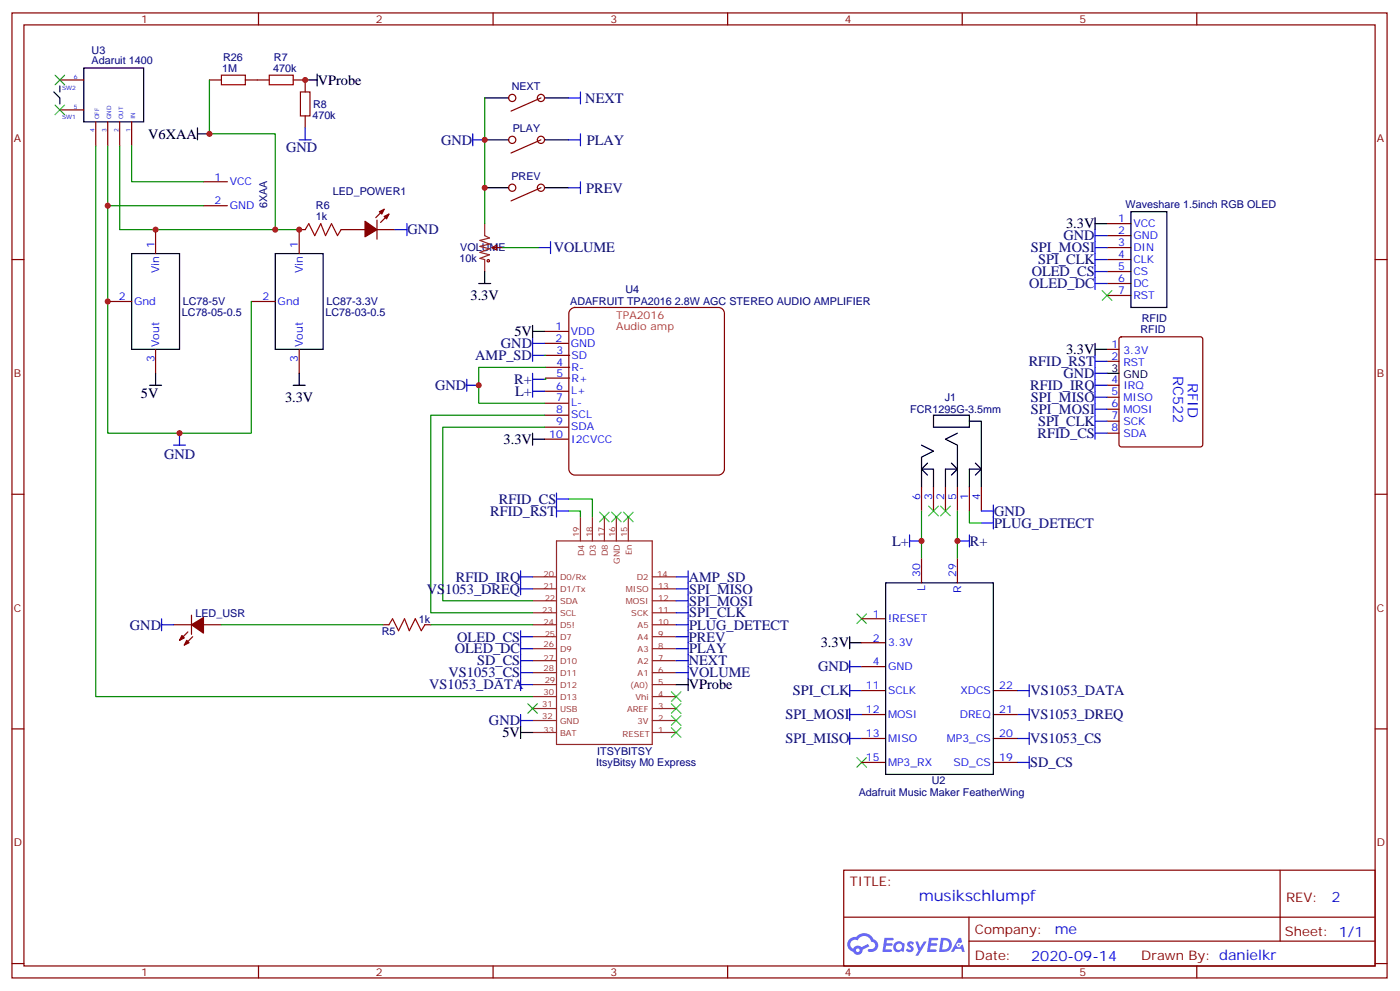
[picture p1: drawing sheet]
<svg xmlns="http://www.w3.org/2000/svg" width="413mm" height="292mm" viewBox="0 0 413 292" stroke-linecap="round" stroke-linejoin="round" font-family="sans-serif">
<g fill="none" stroke="#870000" stroke-width=".35">
<path d="M3.5 3.8h405.4v284.3h-405.4zM7.1 7.3h398.2v277.3h-398.2zM76.2 3.8v3.5M145.3 3.8v3.5M214.5 3.8v3.5M283.6 3.8v3.5M352.8 3.8v3.5M3.5 76.5h3.6M405.3 76.5h3.6M3.5 145.6h3.6M405.3 145.6h3.6M3.5 214.8h3.6"/>
<path d="M405.3 214.8h3.6M248.7 256.4h156.6v28.2h-156.6zM377.3 256.4v20.9M248.7 270.2h156.5M285.6 277.3h119.6M285.6 270.2v14.2M3.5 283.9h3.6M76.2 284.6v3.5M145.3 284.6v3.5M214.5 284.6v3.5M283.6 284.6v3.5M352.8 284.6v3.5"/>
<path d="M405.3 283.9h3.6"/>
</g>
<g fill="#5487ff">
<path d="M267.7 277.6a1.22 1.22 0 0 1 1.7 .2l-.4 .6a.47 .47 0 0 0-.3-.4 .47 .47 0 0 0-.5 .2l.1 .2a1.14 1.14 0 0 1 .8 1.8 1.14 1.14 0 0 1-1.9 0l-.2-.2 .5-.6 .7 .5a.29 .29 0 0 0 .3-.3 .29 .29 0 0 0-.2-.3 1.04 1.04 0 0 1-.6-1.7z"/>
<path d="M260.7 276.3h2.4l.3 .2-.2 .5-1.8 .1-.1 .8h1.5l.3 .4-.3 .4h-1.6l-.2 1.1h1.7l.2 .3-.2 .3-2.6 .1z"/>
<path d="M273.8 276.3h2.4l.3 .2-.1 .5-1.8 .1-.2 .8h1.6l.3 .4-.4 .4h-1.6l-.1 1.1h1.7l.2 .3-.2 .3-2.6 .1z"/>
<path d="M282.6 276.3h.7l.3 1.3-.6 .3a.69 .69 0 0 0-1 .3 .69 .69 0 0 0 .4 .9 .69 .69 0 0 0 .9-.6l.5-.2 .6 2.2h-.8l-.2-.9h-1.8l-.5 .9h-.8z"/>
<path d="M269.8 277.4h.8l.6 1.8 1.1-1.8h.9l-2.6 4.2h-.8l.9-1.5z"/>
<path d="M277.4 276.3l-.6 4.2h1.3a2.11 2.11 0 0 0 2.5-2.1 2.11 2.11 0 0 0-2.5-2.1zM278.1 277.1a1.39 1.39 0 0 1 1.7 1.4 1.39 1.39 0 0 1-1.8 1.3h-.3z"/>
<path d="M263.7 277.9a1.54 1.54 0 0 0-.1 2.2 1.54 1.54 0 0 0 2.2 .1l.6 .3 .3-2.3-.2-.3h-.4a1.49 1.49 0 0 0-2.4 0zM264 278.9a.94 .94 0 0 1 1.8 0 .94 .94 0 0 1-1.8 0z"/>
<path d="M250.4 276.7a2.18 2.18 0 0 0 1.1 3.7 1.44 1.44 0 0 0 1.6 .9 1.44 1.44 0 0 0 1.2-1.4l2-1.1-.5-.7-1.9 1a1.47 1.47 0 0 0-2.4 .4 1.39 1.39 0 0 1-.7-1.9 1.39 1.39 0 0 1 2-.5 2.12 2.12 0 0 1 2.2-1.3 2.12 2.12 0 0 1 1.9 1.7 1.14 1.14 0 0 1 1.1 1.4 1.14 1.14 0 0 1-1.7 .7 .43 .43 0 0 0-.5 .4 .43 .43 0 0 0 .4 .5 1.98 1.98 0 0 0 2.5-1.2 1.98 1.98 0 0 0-1.2-2.6 3.1 3.1 0 0 0-5.3-.6l-.9 .1zM252.3 280a.55 .55 0 0 1 1.1 0 .55 .55 0 0 1-1.1 0z"/>
<circle cx="282.6" cy="278.4" r=".26"/>
</g>
<g fill="none" stroke="#000" stroke-width=".35">
<path d="M15.9 27.1l1.7 1.8v1.7M17.6 25.3v1.8M24.7 20h17.6v15.9h-17.6zM58.2 39.4h3.5M58.2 37.7v3.5M90 23.6h3.5M93.5 21.8v3.5M142.9 28.9h7M160.5 28.9h7.1M142.9 41.2h7M142.9 55.3h7M160.5 41.2h7.1"/>
<path d="M160.5 55.3h7.1M38.8 74.7h14.1v28.2h-14.1zM81.1 74.7h14.1v28.2h-14.1zM322.8 65.9h3.5M322.8 64.1v3.6M333.4 62.4h10.6v28.2h-10.6zM141.1 83.5h3.5M142.9 80v3.5M157 95.9v3.5M157 97.6h3.5M44.1 113.5h3.5M45.9 110v3.5"/>
<path d="M86.4 113.5h3.6M88.2 110v3.5M322.8 101.2v3.5M322.8 102.9h3.5M326.3 110h3.5M157 129.4h3.5M157 127.6v3.6M271.6 131.2l3.6 1.7-3.6 1.8v8.8M273.4 140l-1.8-1.8h3.6v5.3M273.4 136.5l-1.8 1.7M275.2 122.3h10.6v3.6h-10.6zM280.5 136.5l1.7 1.7"/>
<path d="M282.2 127.6l-3.5 1.8 3.5 1.8v12.3M282.2 138.2h-3.5v5.3M282.2 138.2l-1.7 1.8M285.8 124.1h3.5v19.4M287.5 136.5l1.8 1.7M289.3 138.2h-3.5v5.3M289.3 138.2l-1.8 1.8M261.1 171.7h31.7v56.5h-31.7zM202.8 200v3.5M250.5 189.4h3.5M250.5 187.6v3.5M153.5 215.8h3.5"/>
<path d="M153.5 214.1v3.5M199.3 201.7h3.5"/>
</g>
<g fill="none" stroke="#870000" stroke-width=".35">
<path d="M17.6 32.4h7.1M17.6 23.6h7.1M28.2 35.9v7.1M31.7 35.9v7.1M35.3 35.9v7.1M38.8 35.9v7.1M61.7 23.6h3.6M72.3 23.6h7.1M86.4 23.6h3.6v3.5M90 34.1v3.6M159.5 28.9l-8.9 3.8M60 53.6h7"/>
<path d="M159.5 41.2l-8.9 3.9M159.5 55.3l-8.9 3.9M45.9 67.7v7M60 60.6h7M90 67.7h-1.8v7M100.5 67.7h7.1M111.1 67.7h5.3M111.1 64.8v5.7M113.2 61.7l-2.4 2.4M114.7 63.1l-2.5 2.4M145 73l1.4-.8v1.5zM145 73h3.2"/>
<path d="M326.3 76.5h7.1M326.3 73h7.1M326.3 69.4h7.1M326.3 65.9h7.1M31.7 88.8h7.1M74.1 88.8h7M160.5 97.6h7.1M168.3 91.1l1.1-.5h42.4a1.76 1.76 0 0 1 1.7 1.8v45.8a1.89 1.89 0 0 1-1.7 1.8h-42.4a1.89 1.89 0 0 1-1.7-1.8v-45.8zM326.3 87.1h7.1M326.3 83.5h7.1M326.3 80h7.1M330.1 99.4l.5-.2h23.2l.5 .2 .2 .5v31.1l-.2 .5-.5 .2h-23.2l-.5-.2-.3-.5v-31.1z"/>
<path d="M45.9 102.9v7.1M88.2 102.9v7.1M160.5 101.2h7.1M160.5 115.3h7.1M160.5 118.8h7.1M160.9 104.7h7M160.9 108.2h7M160.9 111.4h7M326.3 102.9h3.5M326.3 106.5h3.5M326.3 113.5h3.5M326.3 117.1h3.5"/>
<path d="M160.5 122.3h7.1M160.5 125.9h7.1M160.5 129.4h7.1M326.3 120.6h3.5M326.3 124.1h3.5M326.3 127.6h3.5M271.6 143.5v7.1M275.2 143.5v7.1M278.7 143.5v7.1M282.2 143.5v7.1M285.8 143.5v7.1M289.3 143.5v7.1"/>
<path d="M271.6 164.7v7M282.2 164.7v7M51.2 184.1h5.2M55.4 186.2l-2.5 2.5M56.4 181.3v5.6M56.8 187.6l-2.5 2.5M60 184.1h5.3M112.9 184.1h1.8M125.2 184.1h1.8M254 182.3h7.1M254 189.4h7.1M254 196.4h7.1"/>
<path d="M254 203.5h7.1M254 217.6h7.1M254 210.5h7.1M292.8 203.5h7.1M292.8 217.6h7.1M292.8 210.5h7.1M254 224.6h7.1M292.8 224.6h7.1"/>
<circle cx="151" cy="28.9" r="1.06"/>
<circle cx="159.5" cy="28.9" r="1.06"/>
<circle cx="151" cy="55.3" r="1.06"/>
<circle cx="151" cy="41.2" r="1.06"/>
<circle cx="159.5" cy="55.3" r="1.06"/>
<circle cx="159.5" cy="41.2" r="1.06"/>
</g>
<g fill="none" stroke="#a10000" stroke-width=".35">
<path d="M65.3 22.2h7v2.8h-7zM79.4 22.2h7v2.8h-7zM88.5 27.1h2.9v7h-2.9zM90 67.7l1-1.8 1.8 3.5 1.7-3.5 1.5 3.5 1.7-3.5 1.8 3.5 1-1.7M114.7 184.1l1-1.8 1.8 3.5 1.7-3.5 1.4 3.5 1.8-3.5 1.8 3.5 1-1.7"/>
<circle cx="143.9" cy="76.8" r=".35"/>
</g>
<g fill="none" stroke="#00f" stroke-width=".35">
<path d="M90 37.7v3.5M139.3 39.4v3.6M167.6 28.9h3.5M171.1 27.1v3.5M171.1 39.4v3.6M88.2 41.2h3.5M139.3 41.2h3.6M167.6 41.2h3.5M167.6 55.3h3.5M171.1 53.6v3.5M116.4 67.7h3.5M119.9 65.9v3.5"/>
<path d="M158.7 73h3.6M162.3 71.2v3.5M322.8 69.4h3.5M322.8 67.7v17.6M322.8 76.5h3.5M322.8 73h3.5M157 99.4v7.1M322.8 83.5h3.5M322.8 80h3.5M137.6 113.5h3.5M137.6 111.8v3.5M157 101.2h3.5"/>
<path d="M157 110v7.1M157 115.3h3.5M157 111.8h3.5M157 104.7h3.5M322.8 104.7v24.7M322.8 110h3.5M322.8 117.1h3.5M322.8 113.5h3.5M322.8 106.5h3.5M51.2 131.2h3.5M52.9 127.6v3.6M322.8 127.6h3.5"/>
<path d="M322.8 124.1h3.5M322.8 120.6h3.5M164 150.6h3.6M164 147h3.6M164 145.3v7M268.1 159.4h3.5M268.1 157.6v3.5M282.2 159.4h3.6M285.8 157.6v3.5M289.3 150.6h3.5M289.3 154.1h3.5M292.8 148.8v7.1"/>
<path d="M153.5 173.5h3.5M153.5 168.2v7.1M153.5 170h3.5M199.3 173.5h3.5M199.3 177h3.5M199.3 170h3.5M202.8 168.2v31.8M47.6 184.1h3.6M47.6 182.3v3.5M153.5 185.8v17.7M153.5 194.7h3.5M153.5 191.1h3.5"/>
<path d="M153.5 187.6h3.5M153.5 198.2h3.5M199.3 180.6h3.5M199.3 184.1h3.5M199.3 194.7h3.5M199.3 191.1h3.5M199.3 187.6h3.5M199.3 198.2h3.5M250.5 196.4h3.5M250.5 194.7v3.5M153.5 212.3h3.5M153.5 210.5v3.6"/>
<path d="M153.5 201.7h3.5M250.5 201.7v3.5M250.5 208.8v3.5M250.5 215.8v3.6M250.5 203.5h3.5M250.5 217.6h3.5M250.5 210.5h3.5M299.9 203.5h3.5M299.9 217.6h3.5M299.9 210.5h3.5M303.4 201.7v3.5M303.4 208.8v3.5"/>
<path d="M303.4 215.8v3.6M299.9 224.6h3.5M303.4 222.9v3.5"/>
</g>
<g fill="none" stroke="#008700" stroke-width=".35">
<path d="M61.7 23.6v15.8h19.4v28.3M142.9 28.9v37M28.2 43v162.2h128.8M31.7 43v17.6h28.3M35.3 43v24.7h52.9M38.8 43v10.6h21.2M31.7 60.6v67h42.4v-38.8M148.2 73h10.5M160.5 104.7h.4M160.9 108.2h-19.8v10.6h19.4M160.9 111.4v.4h-.4M160.5 125.9h-30v51.1h26.5"/>
<path d="M160.5 122.3h-33.5v58.3h30M167.6 150.6h3.5v1.7M167.6 147h7v5.3M271.6 150.6v14.1M282.2 150.6v14.1M285.8 150.6v3.5h3.5M65.3 184.1h47.6M127 184.1h30"/>
</g>
<g fill="none" stroke="#8c2424" stroke-width=".35">
<path d="M142.9 65.9v3.5l1.4 .7-2.8 .7 2.8 1.1-2.8 .7 2.8 .7-2.8 1.1 2.8 .7-2.8 1 1.4 .4v3.5M164 159.4h28.3v60h-28.3zM171.1 152.3v7.1M174.6 152.3v7.1M178.2 152.3v7.1M181.7 152.3v7.1M185.2 152.3v7.1M157 177h7M157 173.5h7M157 170h7M192.3 177h7M192.3 173.5h7"/>
<path d="M192.3 170h7M157 198.2h7M157 194.7h7M157 191.1h7M157 187.6h7M157 184.1h7M157 180.6h7M192.3 198.2h7M192.3 194.7h7M192.3 191.1h7M192.3 187.6h7M192.3 184.1h7"/>
<path d="M192.3 180.6h7M157 201.7h7M157 205.2h7M157 208.8h7M157 212.3h7M157 215.8h7M192.3 201.7h7M192.3 205.2h7M192.3 208.8h7M192.3 212.3h7M192.3 215.8h7"/>
</g>
<g fill="#870000" stroke="#870000" stroke-width=".35">
<path d="M53.6 187.3l.7 .7-1.4 .7z"/>
<path d="M55 188.7l.7 .7-1.4 .7z"/>
<path d="M56.4 184.1l3.6-2.1v4.5z"/>
<path d="M113.2 63.8l1.5-.7-.8 1.4z"/>
<path d="M111.8 62.4l1.4-.7-.7 1.4z"/>
<path d="M107.6 65.2l3.5 2.5-3.5 2.1z"/>
</g>
<g fill="none" stroke="#3c3" stroke-width=".35">
<path d="M16.2 22.2l2.8 2.8M16.2 31l2.8 2.8M19 22.2l-2.8 2.8M19 31l-2.8 2.8M324.9 85.7l2.8 2.8M327.7 85.7l-2.8 2.8M176.7 150.9l2.9 2.8M179.6 150.9l-2.9 2.8M180.3 150.9l2.8 2.8M183.1 150.9l-2.8 2.8M183.8 150.9l2.8 2.8M186.6 150.9l-2.8 2.8"/>
<path d="M273.8 149.2l2.8 2.8M276.6 149.2l-2.8 2.8M277.3 149.2l2.8 2.8M280.1 149.2l-2.8 2.8M252.6 180.9l2.8 2.8M255.4 180.9l-2.8 2.8M155.6 207.4l2.8 2.8M158.4 207.4l-2.8 2.8M197.9 214.4l2.8 2.8M197.9 210.9l2.8 2.8M197.9 207.4l2.8 2.8M197.9 203.8l2.8 2.9"/>
<path d="M200.7 214.4l-2.8 2.8M200.7 210.9l-2.8 2.8M200.7 207.4l-2.8 2.8M200.7 203.8l-2.8 2.9M252.6 223.2l2.8 2.9M255.4 223.2l-2.8 2.9"/>
</g>
<g fill="#c00">
<circle cx="61.7" cy="39.4" r=".88"/>
<circle cx="52.9" cy="127.6" r=".88"/>
<circle cx="141.1" cy="113.5" r=".88"/>
<circle cx="282.2" cy="159.4" r=".88"/>
<circle cx="271.6" cy="159.4" r=".88"/>
<circle cx="142.9" cy="41.2" r=".88"/>
<circle cx="90" cy="23.6" r=".88"/>
<circle cx="31.8" cy="60.6" r=".88"/>
<circle cx="31.8" cy="88.8" r=".88"/>
<circle cx="45.9" cy="67.7" r=".88"/>
<circle cx="142.9" cy="55.3" r=".88"/>
<circle cx="88.2" cy="67.7" r=".88"/>
<circle cx="81.1" cy="67.7" r=".88"/>
</g>
<text font-size="4.6" fill="#00f" x="270.8" y="265.4">musikschlumpf</text>
<g font-size="4.2">
<text x="93.7" y="25">VProbe</text>
<text x="43.7" y="40.9">V6XAA</text>
<text x="314.3" y="67.3">3.3V</text>
<text x="138.7" y="88.5">3.3V</text>
<text x="151.6" y="99.1">5V</text>
<text x="314.3" y="104.4">3.3V</text>
<text x="41.5" y="117.4">5V</text>
<text x="84" y="118.4">3.3V</text>
<text x="148.5" y="130.8">3.3V</text>
<text x="241.9" y="190.8">3.3V</text>
<text x="203" y="203.1">VProbe</text>
<text x="148.1" y="217.3">5V</text>
</g>
<g font-size="4.2" fill="#000080">
<text x="172.5" y="30.3">NEXT</text>
<text x="84.3" y="44.7">GND</text>
<text x="130" y="42.6">GND</text>
<text x="172.9" y="42.6">PLAY</text>
<text x="172.8" y="56.7">PREV</text>
<text x="120.1" y="69.1">GND</text>
<text x="313.5" y="70.8">GND</text>
<text x="163.2" y="74.3">VOLUME</text>
<text x="303.9" y="74.4">SPI_MOSI</text>
<text x="306" y="77.9">SPI_CLK</text>
<text x="304.1" y="81.4">OLED_CS</text>
<text x="303.4" y="84.9">OLED_DC</text>
<text x="140.1" y="106.1">AMP_SD</text>
<text x="147.7" y="102.6">GND</text>
<text x="303.2" y="107.9">RFID_RST</text>
<text x="151.6" y="113.1">R+</text>
<text x="313.5" y="111.4">GND</text>
<text x="128.3" y="114.9">GND</text>
<text x="151.9" y="116.7">L+</text>
<text x="303.7" y="114.9">RFID_IRQ</text>
<text x="303.9" y="118.5">SPI_MISO</text>
<text x="303.9" y="122">SPI_MOSI</text>
<text x="306" y="125.5">SPI_CLK</text>
<text x="305.8" y="129">RFID_CS</text>
<text x="48.4" y="135.1">GND</text>
<text x="147.1" y="148.4">RFID_CS</text>
<text x="144.5" y="152">RFID_RST</text>
<text x="293" y="152">GND</text>
<text x="293.1" y="155.5">PLUG_DETECT</text>
<text x="263" y="160.8">L+</text>
<text x="285.9" y="160.8">R+</text>
<text x="134.4" y="171.4">RFID_IRQ</text>
<text x="203" y="171.4">AMP_SD</text>
<text x="125.8" y="174.9">VS1053_DREQ</text>
<text x="203.1" y="174.9">SPI_MISO</text>
<text x="203.1" y="178.4">SPI_MOSI</text>
<text x="38.3" y="185.5">GND</text>
<text x="203.1" y="185.5">PLUG_DETECT</text>
<text x="203.1" y="181.9">SPI_CLK</text>
<text x="134.8" y="189">OLED_CS</text>
<text x="203.1" y="189">PREV</text>
<text x="134.1" y="192.5">OLED_DC</text>
<text x="140.7" y="196.1">SD_CS</text>
<text x="203.1" y="196.1">NEXT</text>
<text x="203.2" y="192.5">PLAY</text>
<text x="241.2" y="197.8">GND</text>
<text x="126.5" y="203.1">VS1053_DATA</text>
<text x="132.2" y="199.6">VS1053_CS</text>
<text x="203.1" y="199.6">VOLUME</text>
<text x="233.7" y="204.9">SPI_CLK</text>
<text x="303.8" y="204.9">VS1053_DATA</text>
<text x="144.1" y="213.7">GND</text>
<text x="231.6" y="211.9">SPI_MOSI</text>
<text x="303.7" y="211.9">VS1053_DREQ</text>
<text x="231.6" y="219">SPI_MISO</text>
<text x="303.7" y="219">VS1053_CS</text>
<text x="303.7" y="226.1">SD_CS</text>
</g>
<g font-size="4.2" fill="#00f">
<text x="345.8" y="110.8" transform="rotate(90 345.8 110.8)">RC522</text>
<text x="350.1" y="112.8" transform="rotate(90 350.1 112.8)">RFID</text>
<text x="392.5" y="265.7">2</text>
<text x="310.9" y="275.2">me</text>
<text x="304" y="283">2020-09-14</text>
</g>
<g font-size="3.9" fill="#800">
<text x="250.5" y="261">TITLE:</text>
<text x="379.1" y="265.7">REV:</text>
<text x="287.4" y="275.2">Company:</text>
<text x="378.7" y="275.8">Sheet: 1/1</text>
<text x="287.4" y="282.9">Date:</text>
<text x="336.4" y="282.9">Drawn By: danielkr</text>
</g>
<g font-size="3.2" fill="#800">
<text x="41.6" y="6.8">1</text>
<text x="110.8" y="6.8">2</text>
<text x="179.9" y="6.8">3</text>
<text x="249.1" y="6.8">4</text>
<text x="318.2" y="6.8">5</text>
<text x="4.1" y="41.9">A</text>
<text x="405.9" y="41.9">A</text>
<text x="4.1" y="111.1">B</text>
<text x="405.9" y="111.1">B</text>
<text x="4.1" y="180.2">C</text>
<text x="405.9" y="180.2">C</text>
<text x="4.1" y="249.3">D</text>
<text x="405.9" y="249.3">D</text>
<text x="41.6" y="287.6">1</text>
<text x="110.8" y="287.6">2</text>
<text x="179.9" y="287.6">3</text>
<text x="249.1" y="287.6">4</text>
<text x="318.2" y="287.6">5</text>
</g>
<g font-size="3.2" fill="#000080">
<text x="27" y="15.8">U3</text>
<text x="65.8" y="17.9">R26</text>
<text x="80.8" y="17.9">R7</text>
<text x="27" y="19">Adaruit 1400</text>
<text x="65.5" y="21.1">1M</text>
<text x="80.5" y="21.1">470k</text>
<text x="150.8" y="26.5">NEXT</text>
<text x="92.1" y="35">470k</text>
<text x="92.3" y="31.8">R8</text>
<text x="151.1" y="38.8">PLAY</text>
<text x="150.7" y="52.9">PREV</text>
<text x="98.1" y="57.4">LED_POWER1</text>
<text x="78.8" y="61.3" transform="rotate(-90 78.8 61.3)">6XAA</text>
<text x="93.1" y="64.8">1k</text>
<text x="93.1" y="61.7">R6</text>
<text x="331.8" y="61.3">Waveshare 1.5inch RGB OLED</text>
<text x="135.4" y="77.3">10k</text>
<text x="135.7" y="74.1">VOLUME</text>
<text x="53.9" y="90">LC78-5V</text>
<text x="96.2" y="90">LC87-3.3V</text>
<text x="168.1" y="90">ADAFRUIT TPA2016 2.8W AGC STEREO AUDIO AMPLIFIER</text>
<text x="184.4" y="86.4">U4</text>
<text x="53.6" y="93.2">LC78-05-0.5</text>
<text x="96" y="93.2">LC78-03-0.5</text>
<text x="336.5" y="95">RFID</text>
<text x="336.2" y="98.2">RFID</text>
<text x="278.5" y="118.1">J1</text>
<text x="268.3" y="121.7">FCR1295G-3.5mm</text>
<text x="57.6" y="181.7">LED_USR</text>
<text x="123.5" y="183.5">1k</text>
<text x="112.5" y="187">R5</text>
<text x="175.8" y="225.6">ItsyBitsy M0 Express</text>
<text x="176" y="222.4">ITSYBITSY</text>
<text x="274.6" y="231">U2</text>
<text x="253.1" y="234.5">Adafruit Music Maker FeatherWing</text>
</g>
<g font-size="3.2" fill="#00f">
<text x="63.2" y="53.2">1</text>
<text x="67.7" y="54.6">VCC</text>
<text x="63.2" y="60.3">2</text>
<text x="67.7" y="61.7">GND</text>
<text x="329.6" y="65.5">1</text>
<text x="329.6" y="69.1">2</text>
<text x="334.1" y="70.5">GND</text>
<text x="334.1" y="67">VCC</text>
<text x="45.5" y="73" transform="rotate(-90 45.5 73)">1</text>
<text x="87.8" y="73" transform="rotate(-90 87.8 73)">1</text>
<text x="329.6" y="76.1">4</text>
<text x="329.6" y="72.6">3</text>
<text x="334.1" y="77.5">CLK</text>
<text x="334.1" y="74">DIN</text>
<text x="46.9" y="80.5" transform="rotate(-90 46.9 80.5)">Vin</text>
<text x="89.3" y="80.5" transform="rotate(-90 89.3 80.5)">Vin</text>
<text x="329.6" y="83.2">6</text>
<text x="329.6" y="79.7">5</text>
<text x="334.1" y="81.1">CS</text>
<text x="35" y="88.5">2</text>
<text x="39.5" y="89.9">Gnd</text>
<text x="77.4" y="88.5">2</text>
<text x="81.8" y="89.9">Gnd</text>
<text x="329.6" y="86.7">7</text>
<text x="334.1" y="88.1">RST</text>
<text x="334.1" y="84.6">DC</text>
<text x="163.8" y="97.3">1</text>
<text x="163.8" y="100.8">2</text>
<text x="168.3" y="98.8">VDD</text>
<text x="45.5" y="106.7" transform="rotate(-90 45.5 106.7)">3</text>
<text x="46.9" y="102.2" transform="rotate(-90 46.9 102.2)">Vout</text>
<text x="87.8" y="106.7" transform="rotate(-90 87.8 106.7)">3</text>
<text x="89.3" y="102.2" transform="rotate(-90 89.3 102.2)">Vout</text>
<text x="164" y="104.4">3</text>
<text x="164" y="107.9">4</text>
<text x="168.3" y="102.2">GND</text>
<text x="168.5" y="105.8">SD</text>
<text x="327.7" y="102.4">1</text>
<text x="327.7" y="105.9">2</text>
<text x="331.2" y="104.2">3.3V</text>
<text x="331.2" y="107.7">RST</text>
<text x="164" y="111.1">5</text>
<text x="168.5" y="109.3">R-</text>
<text x="168.5" y="112.5">R+</text>
<text x="327.7" y="113">4</text>
<text x="163.9" y="114.8">6</text>
<text x="163.9" y="118.3">7</text>
<text x="168.4" y="116.2">L+</text>
<text x="168.4" y="119.7">L-</text>
<text x="327.7" y="116.5">5</text>
<text x="331.2" y="114.8">IRQ</text>
<text x="331.2" y="118.3">MISO</text>
<text x="163.9" y="121.8">8</text>
<text x="163.9" y="125.3">9</text>
<text x="168.4" y="123.2">SCL</text>
<text x="327.7" y="120.1">6</text>
<text x="327.7" y="123.6">7</text>
<text x="331.2" y="121.8">MOSI</text>
<text x="331.2" y="125.3">SCK</text>
<text x="161.9" y="129">10</text>
<text x="168.4" y="126.8">SDA</text>
<text x="168.4" y="130.5">I2CVCC</text>
<text x="327.7" y="127.1">8</text>
<text x="331.2" y="128.9">SDA</text>
<text x="271.3" y="147.3" transform="rotate(-90 271.3 147.3)">6</text>
<text x="274.8" y="147.3" transform="rotate(-90 274.8 147.3)">3</text>
<text x="278.3" y="147.3" transform="rotate(-90 278.3 147.3)">2</text>
<text x="281.9" y="147.3" transform="rotate(-90 281.9 147.3)">5</text>
<text x="285.4" y="147.3" transform="rotate(-90 285.4 147.3)">1</text>
<text x="288.9" y="147.3" transform="rotate(-90 288.9 147.3)">4</text>
<text x="271.3" y="170" transform="rotate(-90 271.3 170)">30</text>
<text x="281.9" y="170" transform="rotate(-90 281.9 170)">29</text>
<text x="272.7" y="174.2" transform="rotate(-90 272.7 174.2)">L</text>
<text x="283.3" y="174.6" transform="rotate(-90 283.3 174.6)">R</text>
<text x="257.3" y="182">1</text>
<text x="261.8" y="183.4">!RESET</text>
<text x="257.3" y="189">2</text>
<text x="261.8" y="190.4">3.3V</text>
<text x="257.3" y="196.1">4</text>
<text x="261.8" y="197.5">GND</text>
<text x="255.3" y="203.1">11</text>
<text x="294.6" y="203.1">22</text>
<text x="261.8" y="204.5">SCLK</text>
<text x="283.1" y="204.5">XDCS</text>
<text x="255.3" y="210.2">12</text>
<text x="261.8" y="211.6">MOSI</text>
<text x="282.9" y="211.6">DREQ</text>
<text x="294.6" y="210.2">21</text>
<text x="255.3" y="217.2">13</text>
<text x="261.8" y="218.7">MISO</text>
<text x="279.1" y="218.7">MP3_CS</text>
<text x="294.6" y="217.2">20</text>
<text x="255.3" y="224.3">15</text>
<text x="261.8" y="225.7">MP3_RX</text>
<text x="281.1" y="225.7">SD_CS</text>
<text x="294.6" y="224.3">19</text>
</g>
<g font-size="3.2" fill="#f30">
<text x="181.7" y="94.1">TPA2016</text>
<text x="181.7" y="97.3">Audio amp</text>
</g>
<g font-size="3.2">
<text x="327.7" y="109.5">3</text>
<text x="331.2" y="111.2">GND</text>
</g>
<g font-size="2.5" fill="#8d2323">
<text x="170.7" y="158.3" transform="rotate(-90 170.7 158.3)">19</text>
<text x="174.6" y="158.3" transform="rotate(-90 174.6 158.3)">18</text>
<text x="178.2" y="158.3" transform="rotate(-90 178.2 158.3)">17</text>
<text x="181.3" y="158.3" transform="rotate(-90 181.3 158.3)">16</text>
<text x="184.9" y="158.3" transform="rotate(-90 184.9 158.3)">15</text>
<text x="172.2" y="163.9" transform="rotate(-90 172.2 163.9)">D4</text>
<text x="175.7" y="163.9" transform="rotate(-90 175.7 163.9)">D3</text>
<text x="179.2" y="163.9" transform="rotate(-90 179.2 163.9)">D8</text>
<text x="182.7" y="166.1" transform="rotate(-90 182.7 166.1)">GND</text>
<text x="186.3" y="163.6" transform="rotate(-90 186.3 163.6)">En</text>
<text x="160.2" y="170">20</text>
<text x="160.2" y="173.5">21</text>
<text x="165.1" y="171">D0/Rx</text>
<text x="187.7" y="171">D2</text>
<text x="193.7" y="170">14</text>
<text x="194" y="173.5">13</text>
<text x="160.6" y="177">22</text>
<text x="165.1" y="178.1">SDA</text>
<text x="165.1" y="174.6">D1/Tx</text>
<text x="184.5" y="178.1">MOSI</text>
<text x="184.5" y="174.6">MISO</text>
<text x="194" y="177">12</text>
<text x="159.8" y="180.6">23</text>
<text x="160.2" y="184.1">24</text>
<text x="165.1" y="181.6">SCL</text>
<text x="165.1" y="185.1">D5!</text>
<text x="186.1" y="181.6">SCK</text>
<text x="187.9" y="185.1">A5</text>
<text x="194" y="184.1">10</text>
<text x="194" y="180.6">11</text>
<text x="160.2" y="190.8">26</text>
<text x="160.6" y="187.6">25</text>
<text x="165.1" y="188.7">D7</text>
<text x="187.9" y="188.7">A4</text>
<text x="194" y="191.1">8</text>
<text x="194" y="187.6">9</text>
<text x="160.2" y="197.8">28</text>
<text x="160.2" y="194.7">27</text>
<text x="165.1" y="195.7">D10</text>
<text x="165.1" y="192.2">D9</text>
<text x="187.9" y="195.7">A2</text>
<text x="187.9" y="192.2">A3</text>
<text x="194" y="194.7">7</text>
<text x="160.6" y="201.4">29</text>
<text x="165.1" y="199.2">D11</text>
<text x="165.1" y="202.8">D12</text>
<text x="185.7" y="202.8">(A0)</text>
<text x="187.9" y="199.2">A1</text>
<text x="194" y="201.7">5</text>
<text x="194" y="198.2">6</text>
<text x="159.8" y="208.4">31</text>
<text x="160.2" y="204.9">30</text>
<text x="165.1" y="206.3">D13</text>
<text x="165.1" y="209.8">USB</text>
<text x="184.8" y="209.8">AREF</text>
<text x="187.3" y="206.3">Vhi</text>
<text x="194" y="205.2">4</text>
<text x="194" y="208.8">3</text>
<text x="159.8" y="211.9">32</text>
<text x="160.2" y="215.8">33</text>
<text x="165.1" y="213.4">GND</text>
<text x="187.9" y="213.4">3V</text>
<text x="194" y="212.3">2</text>
<text x="194" y="215.8">1</text>
<text x="165.1" y="216.9">BAT</text>
<text x="183.5" y="217.2">RESET</text>
</g>
<g font-size="1.8" fill="#00f">
<text x="21.8" y="23.2">6</text>
<text x="18.3" y="26.4">SW2</text>
<text x="18.3" y="35.2">SW1</text>
<text x="21.8" y="32">5</text>
<text x="29.3" y="35.2" transform="rotate(-90 29.3 35.2)">OFF</text>
<text x="32.8" y="35.2" transform="rotate(-90 32.8 35.2)">GND</text>
<text x="36.3" y="35.2" transform="rotate(-90 36.3 35.2)">OUT</text>
<text x="39.9" y="35.2" transform="rotate(-90 39.9 35.2)">IN</text>
<text x="27.9" y="38.8" transform="rotate(-90 27.9 38.8)">4</text>
<text x="31.4" y="38.8" transform="rotate(-90 31.4 38.8)">3</text>
<text x="34.9" y="38.8" transform="rotate(-90 34.9 38.8)">2</text>
<text x="38.5" y="38.8" transform="rotate(-90 38.5 38.8)">1</text>
</g>
</svg>
